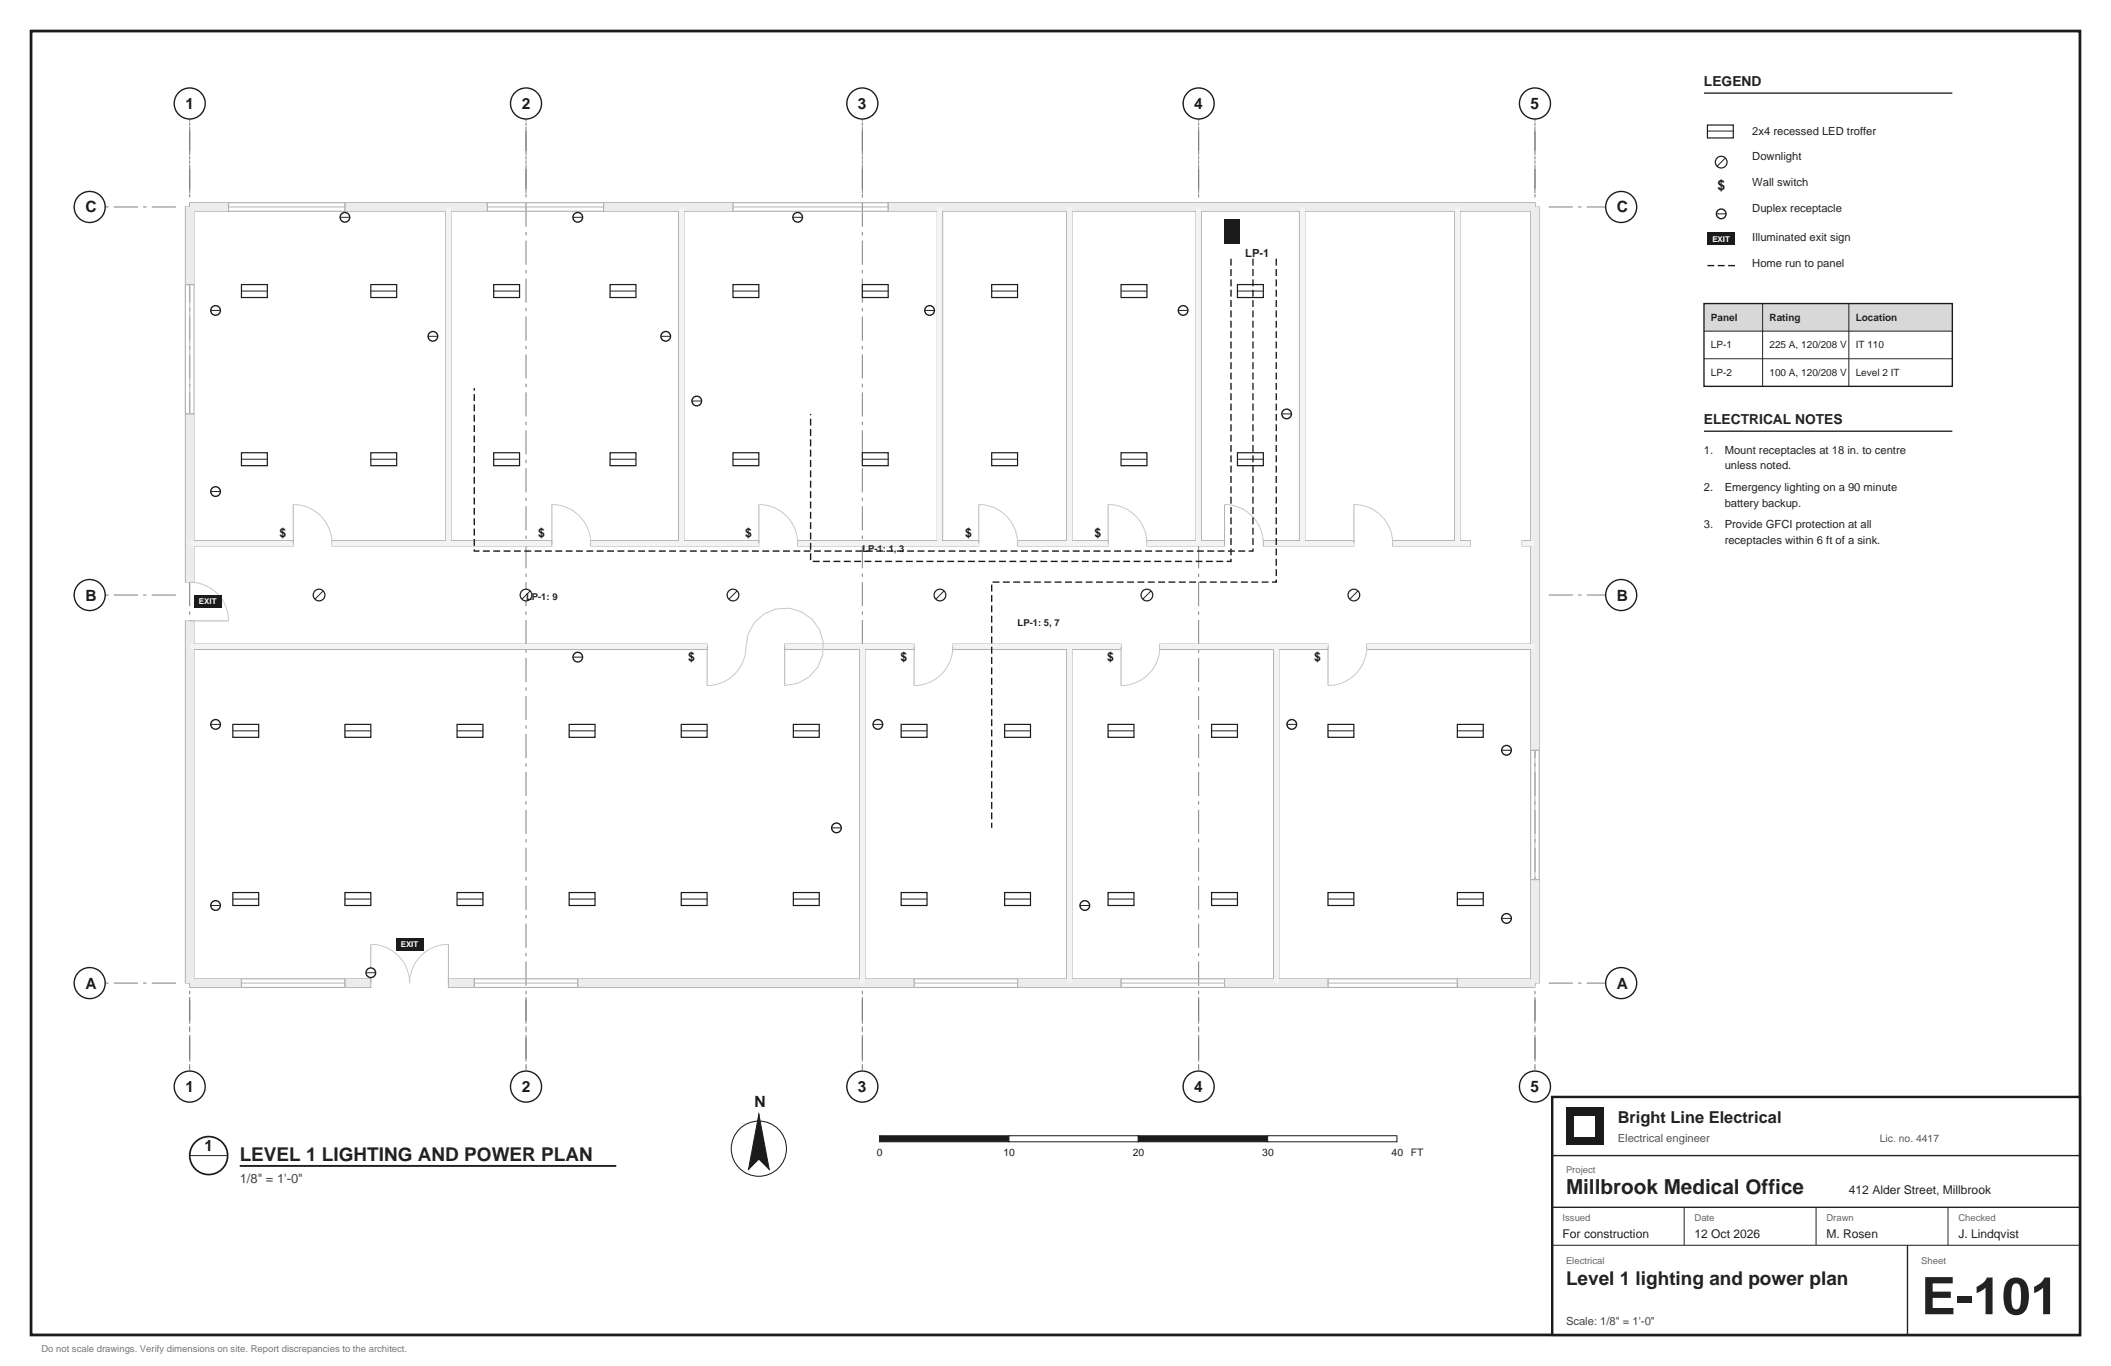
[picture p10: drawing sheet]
<svg xmlns="http://www.w3.org/2000/svg" width="432mm" height="279mm" viewBox="0 0 432 279" stroke-linecap="round" stroke-linejoin="round" font-family="sans-serif">
<path d="M6.3 6.4h419.1v266.6h-419.1z" fill="none" stroke="#1b1b1b" stroke-width=".56"/>
<path d="M38.8 224.9v-206.4" fill="none" stroke="#7d7d7d" stroke-width=".2" stroke-dasharray="4.9 1.1 .7 1.1" stroke-linecap="butt"/>
<circle cx="38.8" cy="21.2" r="3.2" fill="#fff" stroke="#1b1b1b" stroke-width=".28"/>
<path d="M38.8 39.5v-15.2" fill="none" stroke="#7d7d7d" stroke-width=".2" stroke-dasharray="4.9 1.1 .7 1.1" stroke-linecap="butt"/>
<circle cx="38.8" cy="222.2" r="3.2" fill="#fff" stroke="#1b1b1b" stroke-width=".28"/>
<path d="M38.8 203.9v15.2M107.6 224.9v-206.4" fill="none" stroke="#7d7d7d" stroke-width=".2" stroke-dasharray="4.9 1.1 .7 1.1" stroke-linecap="butt"/>
<circle cx="107.6" cy="21.2" r="3.2" fill="#fff" stroke="#1b1b1b" stroke-width=".28"/>
<path d="M107.6 39.5v-15.2" fill="none" stroke="#7d7d7d" stroke-width=".2" stroke-dasharray="4.9 1.1 .7 1.1" stroke-linecap="butt"/>
<circle cx="107.6" cy="222.2" r="3.2" fill="#fff" stroke="#1b1b1b" stroke-width=".28"/>
<path d="M107.6 203.9v15.2M176.4 224.9v-206.4" fill="none" stroke="#7d7d7d" stroke-width=".2" stroke-dasharray="4.9 1.1 .7 1.1" stroke-linecap="butt"/>
<circle cx="176.4" cy="21.2" r="3.2" fill="#fff" stroke="#1b1b1b" stroke-width=".28"/>
<path d="M176.4 39.5v-15.2" fill="none" stroke="#7d7d7d" stroke-width=".2" stroke-dasharray="4.9 1.1 .7 1.1" stroke-linecap="butt"/>
<circle cx="176.4" cy="222.2" r="3.2" fill="#fff" stroke="#1b1b1b" stroke-width=".28"/>
<path d="M176.4 203.9v15.2M245.2 224.9v-206.4" fill="none" stroke="#7d7d7d" stroke-width=".2" stroke-dasharray="4.9 1.1 .7 1.1" stroke-linecap="butt"/>
<circle cx="245.2" cy="21.2" r="3.2" fill="#fff" stroke="#1b1b1b" stroke-width=".28"/>
<path d="M245.2 39.5v-15.2" fill="none" stroke="#7d7d7d" stroke-width=".2" stroke-dasharray="4.9 1.1 .7 1.1" stroke-linecap="butt"/>
<circle cx="245.2" cy="222.2" r="3.2" fill="#fff" stroke="#1b1b1b" stroke-width=".28"/>
<path d="M245.2 203.9v15.2M314 224.9v-206.4" fill="none" stroke="#7d7d7d" stroke-width=".2" stroke-dasharray="4.9 1.1 .7 1.1" stroke-linecap="butt"/>
<circle cx="314" cy="21.2" r="3.2" fill="#fff" stroke="#1b1b1b" stroke-width=".28"/>
<path d="M314 39.5v-15.2" fill="none" stroke="#7d7d7d" stroke-width=".2" stroke-dasharray="4.9 1.1 .7 1.1" stroke-linecap="butt"/>
<circle cx="314" cy="222.2" r="3.2" fill="#fff" stroke="#1b1b1b" stroke-width=".28"/>
<path d="M36 201.1h-14.5M314 203.9v15.2" fill="none" stroke="#7d7d7d" stroke-width=".2" stroke-dasharray="4.9 1.1 .7 1.1" stroke-linecap="butt"/>
<circle cx="18.3" cy="201.1" r="3.2" fill="#fff" stroke="#1b1b1b" stroke-width=".28"/>
<path d="M316.8 201.1h11.6" fill="none" stroke="#7d7d7d" stroke-width=".2" stroke-dasharray="4.9 1.1 .7 1.1" stroke-linecap="butt"/>
<circle cx="331.6" cy="201.1" r="3.2" fill="#fff" stroke="#1b1b1b" stroke-width=".28"/>
<path d="M36 121.7h-14.5" fill="none" stroke="#7d7d7d" stroke-width=".2" stroke-dasharray="4.9 1.1 .7 1.1" stroke-linecap="butt"/>
<circle cx="18.3" cy="121.7" r="3.2" fill="#fff" stroke="#1b1b1b" stroke-width=".28"/>
<path d="M316.8 121.7h11.6" fill="none" stroke="#7d7d7d" stroke-width=".2" stroke-dasharray="4.9 1.1 .7 1.1" stroke-linecap="butt"/>
<circle cx="331.6" cy="121.7" r="3.2" fill="#fff" stroke="#1b1b1b" stroke-width=".28"/>
<path d="M36 42.3h-14.5" fill="none" stroke="#7d7d7d" stroke-width=".2" stroke-dasharray="4.9 1.1 .7 1.1" stroke-linecap="butt"/>
<circle cx="18.3" cy="42.3" r="3.2" fill="#fff" stroke="#1b1b1b" stroke-width=".28"/>
<path d="M316.8 42.3h11.6" fill="none" stroke="#7d7d7d" stroke-width=".2" stroke-dasharray="4.9 1.1 .7 1.1" stroke-linecap="butt"/>
<circle cx="331.6" cy="42.3" r="3.2" fill="#fff" stroke="#1b1b1b" stroke-width=".28"/>
<g fill="none" stroke="#b4b4b4" stroke-width=".21">
<path d="M37.9 42.3h1.8v15.9h-1.8zM38.8 41.4h7.9v1.8h-7.9zM70.6 41.4h29.1v1.8h-29.1zM91.2 42.3h1.1v68.8h-1.1zM123.5 41.4h26.4v1.8h-26.4zM138.8 42.3h1.1v68.8h-1.1zM181.7 41.4h132.3v1.8h-132.3zM191.7 42.3h1.1v68.8h-1.1zM218.2 42.3h1.1v68.8h-1.1zM244.6 42.3h1.1v68.8h-1.1zM265.8 42.3h1.1v68.8h-1.1zM297.5 42.3h1.2v68.8h-1.2z"/>
<path d="M313.1 42.3h1.8v111.2h-1.8zM37.9 84.7h1.8v34.4h-1.8zM38.8 110.6h21.2v1.1h-21.2zM67.9 110.6h45v1.1h-45zM120.8 110.6h34.4v1.1h-34.4zM163.2 110.6h37v1.1h-37zM208.1 110.6h18.6v1.1h-18.6zM234.6 110.6h15.9v1.1h-15.9zM258.4 110.6h18.5v1.1h-18.5zM284.9 110.6h15.8v1.1h-15.8zM311.3 110.6h2.7v1.1h-2.7zM37.9 127h1.8v74.1h-1.8z"/>
<path d="M38.8 131.7h105.8v1.1h-105.8zM160.5 131.7h26.5v1.1h-26.5zM175.8 132.3h1.1v68.8h-1.1zM194.9 131.7h34.4v1.1h-34.4zM218.2 132.3h1.1v68.8h-1.1zM237.2 131.7h34.4v1.1h-34.4zM260.5 132.3h1.1v68.8h-1.1zM279.6 131.7h34.4v1.1h-34.4zM313.1 179.9h1.8v21.2h-1.8zM38.8 200.2h10.6v1.8h-10.6zM70.6 200.2h5.2v1.8h-5.2zM91.7 200.2h5.3v1.8h-5.3z"/>
<path d="M118.2 200.2h68.8v1.8h-68.8zM208.1 200.2h21.2v1.8h-21.2zM250.5 200.2h21.1v1.8h-21.1zM298.1 200.2h15.9v1.8h-15.9z"/>
</g>
<g fill="#ececec">
<path d="M38.9 200.3h10.4v1.6h-10.4z"/>
<path d="M70.7 200.3h5v1.6h-5z"/>
<path d="M91.8 200.3h5.1v1.6h-5.1z"/>
<path d="M118.3 200.3h68.6v1.6h-68.6z"/>
<path d="M208.2 200.3h21v1.6h-21z"/>
<path d="M250.6 200.3h20.9v1.6h-20.9z"/>
<path d="M298.2 200.3h15.7v1.6h-15.7z"/>
<path d="M38.9 41.6h7.7v1.5h-7.7z"/>
<path d="M70.7 41.6h28.9v1.5h-28.9z"/>
<path d="M123.6 41.6h26.2v1.5h-26.2z"/>
<path d="M181.8 41.6h132.1v1.5h-132.1z"/>
<path d="M38 127.1h1.6v73.9h-1.6z"/>
<path d="M38 84.8h1.6v34.2h-1.6z"/>
<path d="M38 42.4h1.6v15.7h-1.6z"/>
<path d="M313.2 180h1.6v21h-1.6z"/>
<path d="M313.2 42.4h1.6v111h-1.6z"/>
</g>
<g fill="#f3f3f3">
<path d="M38.9 131.8h105.6v.9h-105.6z"/>
<path d="M160.6 131.8h26.3v.9h-26.3z"/>
<path d="M195 131.8h34.2v.9h-34.2z"/>
<path d="M237.3 131.8h34.2v.9h-34.2z"/>
<path d="M279.7 131.8h34.2v.9h-34.2z"/>
<path d="M38.9 110.7h21v.9h-21z"/>
<path d="M68 110.7h44.8v.9h-44.8z"/>
<path d="M120.9 110.7h34.2v.9h-34.2z"/>
<path d="M163.3 110.7h36.8v.9h-36.8z"/>
<path d="M208.2 110.7h18.4v.9h-18.4z"/>
<path d="M234.7 110.7h15.7v.9h-15.7z"/>
<path d="M258.5 110.7h18.3v.9h-18.3z"/>
<path d="M285 110.7h15.6v.9h-15.6z"/>
<path d="M311.4 110.7h2.5v.9h-2.5z"/>
<path d="M175.9 132.4h.9v68.6h-.9z"/>
<path d="M218.3 132.4h.9v68.6h-.9z"/>
<path d="M260.6 132.4h.9v68.6h-.9z"/>
<path d="M91.3 42.4h.9v68.6h-.9z"/>
<path d="M138.9 42.4h.9v68.6h-.9z"/>
<path d="M191.8 42.4h.9v68.6h-.9z"/>
<path d="M218.3 42.4h.9v68.6h-.9z"/>
<path d="M244.7 42.4h.9v68.6h-.9z"/>
<path d="M265.9 42.4h.9v68.6h-.9z"/>
<path d="M297.6 42.4h.9v68.6h-.9z"/>
</g>
<path d="M37.9 58.2h1.8v26.5h-1.8zM46.7 41.4h23.9v1.8h-23.9zM99.7 41.4h23.8v1.8h-23.8zM149.9 41.4h31.8v1.8h-31.8zM313.1 153.5h1.8v26.4h-1.8zM49.4 200.2h21.2v1.8h-21.2zM97 200.2h21.2v1.8h-21.2zM187 200.2h21.1v1.8h-21.1zM229.3 200.2h21.2v1.8h-21.2zM271.6 200.2h26.5v1.8h-26.5z" fill="none" stroke="#b4b4b4" stroke-width=".25"/>
<g fill="none" stroke="#b4b4b4" stroke-width=".2">
<path d="M38.8 58.2v26.5M46.7 42.3h23.9M99.7 42.3h23.8M149.9 42.3h31.8M60 103.2v7.9M112.9 103.2v7.9M155.2 103.2v7.9M200.2 103.2v7.9M226.7 103.2v7.9M250.5 103.2v7.9M276.9 103.2v7.9M38.8 127h7.9"/>
<path d="M144.6 132.3v7.9M160.5 132.3v7.9M187 132.3v7.9M229.3 132.3v7.9M271.6 132.3v7.9M314 153.5v26.4M75.8 193.1v8M91.7 193.1v8M49.4 201.1h21.2M97 201.1h21.2M187 201.1h21.1M229.3 201.1h21.2"/>
<path d="M271.6 201.1h26.5"/>
</g>
<g fill="none" stroke="#c8c8c8" stroke-width=".2">
<path d="M38.8 119.1a7.9 7.9 0 0 1 7.9 7.9M60 103.2a7.9 7.9 0 0 1 7.9 7.9M112.9 103.2a7.9 7.9 0 0 1 7.9 7.9M155.2 103.2a7.9 7.9 0 0 1 8 7.9M200.2 103.2a7.9 7.9 0 0 1 7.9 7.9M226.7 103.2a7.9 7.9 0 0 1 7.9 7.9M250.5 103.2a7.9 7.9 0 0 1 7.9 7.9M276.9 103.2a7.9 7.9 0 0 1 8 7.9M194.9 132.3a7.9 7.9 0 0 1-7.9 7.9M237.2 132.3a7.9 7.9 0 0 1-7.9 7.9M279.6 132.3a7.9 7.9 0 0 1-8 7.9M144.6 140.2a7.9 7.9 0 0 0 8-7.9 7.9 7.9 0 0 1 7.9-7.9 7.9 7.9 0 0 1 8 7.9 7.9 7.9 0 0 1-8 7.9"/>
<path d="M75.8 193.1a7.9 7.9 0 0 1 8 8 7.9 7.9 0 0 1 7.9-8"/>
</g>
<path d="M47.6 182.6h5.3v2.6h-5.3z" fill="#fff" stroke="#1b1b1b" stroke-width=".25"/>
<path d="M47.6 183.9h5.3" fill="none" stroke="#222" stroke-width=".2"/>
<path d="M47.6 148.2h5.3v2.6h-5.3z" fill="#fff" stroke="#1b1b1b" stroke-width=".25"/>
<path d="M47.6 149.5h5.3" fill="none" stroke="#222" stroke-width=".2"/>
<path d="M70.6 182.6h5.2v2.6h-5.2z" fill="#fff" stroke="#1b1b1b" stroke-width=".25"/>
<path d="M70.6 183.9h5.2" fill="none" stroke="#222" stroke-width=".2"/>
<path d="M70.6 148.2h5.2v2.6h-5.2z" fill="#fff" stroke="#1b1b1b" stroke-width=".25"/>
<path d="M70.6 149.5h5.2" fill="none" stroke="#222" stroke-width=".2"/>
<path d="M93.5 182.6h5.3v2.6h-5.3z" fill="#fff" stroke="#1b1b1b" stroke-width=".25"/>
<path d="M93.5 183.9h5.3" fill="none" stroke="#222" stroke-width=".2"/>
<path d="M93.5 148.2h5.3v2.6h-5.3z" fill="#fff" stroke="#1b1b1b" stroke-width=".25"/>
<path d="M93.5 149.5h5.3" fill="none" stroke="#222" stroke-width=".2"/>
<path d="M116.4 182.6h5.3v2.6h-5.3z" fill="#fff" stroke="#1b1b1b" stroke-width=".25"/>
<path d="M116.4 183.9h5.3" fill="none" stroke="#222" stroke-width=".2"/>
<path d="M116.4 148.2h5.3v2.6h-5.3z" fill="#fff" stroke="#1b1b1b" stroke-width=".25"/>
<path d="M116.4 149.5h5.3" fill="none" stroke="#222" stroke-width=".2"/>
<path d="M139.3 182.6h5.3v2.6h-5.3z" fill="#fff" stroke="#1b1b1b" stroke-width=".25"/>
<path d="M139.3 183.9h5.3" fill="none" stroke="#222" stroke-width=".2"/>
<path d="M139.3 148.2h5.3v2.6h-5.3z" fill="#fff" stroke="#1b1b1b" stroke-width=".25"/>
<path d="M139.3 149.5h5.3" fill="none" stroke="#222" stroke-width=".2"/>
<path d="M162.3 182.6h5.3v2.6h-5.3z" fill="#fff" stroke="#1b1b1b" stroke-width=".25"/>
<path d="M162.3 183.9h5.3" fill="none" stroke="#222" stroke-width=".2"/>
<path d="M162.3 148.2h5.3v2.6h-5.3z" fill="#fff" stroke="#1b1b1b" stroke-width=".25"/>
<path d="M162.3 149.5h5.3" fill="none" stroke="#222" stroke-width=".2"/>
<path d="M184.3 182.6h5.3v2.6h-5.3z" fill="#fff" stroke="#1b1b1b" stroke-width=".25"/>
<path d="M184.3 183.9h5.3" fill="none" stroke="#222" stroke-width=".2"/>
<path d="M184.3 148.2h5.3v2.6h-5.3z" fill="#fff" stroke="#1b1b1b" stroke-width=".25"/>
<path d="M184.3 149.5h5.3" fill="none" stroke="#222" stroke-width=".2"/>
<path d="M205.5 182.6h5.3v2.6h-5.3z" fill="#fff" stroke="#1b1b1b" stroke-width=".25"/>
<path d="M205.5 183.9h5.3" fill="none" stroke="#222" stroke-width=".2"/>
<path d="M205.5 148.2h5.3v2.6h-5.3z" fill="#fff" stroke="#1b1b1b" stroke-width=".25"/>
<path d="M205.5 149.5h5.3" fill="none" stroke="#222" stroke-width=".2"/>
<path d="M226.7 182.6h5.3v2.6h-5.3z" fill="#fff" stroke="#1b1b1b" stroke-width=".25"/>
<path d="M226.7 183.9h5.3" fill="none" stroke="#222" stroke-width=".2"/>
<path d="M226.7 148.2h5.3v2.6h-5.3z" fill="#fff" stroke="#1b1b1b" stroke-width=".25"/>
<path d="M226.7 149.5h5.3" fill="none" stroke="#222" stroke-width=".2"/>
<path d="M247.8 182.6h5.3v2.6h-5.3z" fill="#fff" stroke="#1b1b1b" stroke-width=".25"/>
<path d="M247.8 183.9h5.3" fill="none" stroke="#222" stroke-width=".2"/>
<path d="M247.8 148.2h5.3v2.6h-5.3z" fill="#fff" stroke="#1b1b1b" stroke-width=".25"/>
<path d="M247.8 149.5h5.3" fill="none" stroke="#222" stroke-width=".2"/>
<path d="M271.6 182.6h5.3v2.6h-5.3z" fill="#fff" stroke="#1b1b1b" stroke-width=".25"/>
<path d="M271.6 183.9h5.3" fill="none" stroke="#222" stroke-width=".2"/>
<path d="M271.6 148.2h5.3v2.6h-5.3z" fill="#fff" stroke="#1b1b1b" stroke-width=".25"/>
<path d="M271.6 149.5h5.3" fill="none" stroke="#222" stroke-width=".2"/>
<path d="M298.1 182.6h5.3v2.6h-5.3z" fill="#fff" stroke="#1b1b1b" stroke-width=".25"/>
<path d="M298.1 183.9h5.3" fill="none" stroke="#222" stroke-width=".2"/>
<path d="M298.1 148.2h5.3v2.6h-5.3z" fill="#fff" stroke="#1b1b1b" stroke-width=".25"/>
<path d="M298.1 149.5h5.3" fill="none" stroke="#222" stroke-width=".2"/>
<path d="M49.4 92.6h5.3v2.6h-5.3z" fill="#fff" stroke="#1b1b1b" stroke-width=".25"/>
<path d="M49.4 93.9h5.3" fill="none" stroke="#222" stroke-width=".2"/>
<path d="M49.4 58.2h5.3v2.7h-5.3z" fill="#fff" stroke="#1b1b1b" stroke-width=".25"/>
<path d="M49.4 59.5h5.3" fill="none" stroke="#222" stroke-width=".2"/>
<path d="M75.8 92.6h5.3v2.6h-5.3z" fill="#fff" stroke="#1b1b1b" stroke-width=".25"/>
<path d="M75.8 93.9h5.3" fill="none" stroke="#222" stroke-width=".2"/>
<path d="M75.8 58.2h5.3v2.7h-5.3z" fill="#fff" stroke="#1b1b1b" stroke-width=".25"/>
<path d="M75.8 59.5h5.3" fill="none" stroke="#222" stroke-width=".2"/>
<path d="M101 92.6h5.3v2.6h-5.3z" fill="#fff" stroke="#1b1b1b" stroke-width=".25"/>
<path d="M101 93.9h5.3" fill="none" stroke="#222" stroke-width=".2"/>
<path d="M101 58.2h5.3v2.7h-5.3z" fill="#fff" stroke="#1b1b1b" stroke-width=".25"/>
<path d="M101 59.5h5.3" fill="none" stroke="#222" stroke-width=".2"/>
<path d="M124.8 92.6h5.3v2.6h-5.3z" fill="#fff" stroke="#1b1b1b" stroke-width=".25"/>
<path d="M124.8 93.9h5.3" fill="none" stroke="#222" stroke-width=".2"/>
<path d="M124.8 58.2h5.3v2.7h-5.3z" fill="#fff" stroke="#1b1b1b" stroke-width=".25"/>
<path d="M124.8 59.5h5.3" fill="none" stroke="#222" stroke-width=".2"/>
<path d="M149.9 92.6h5.3v2.6h-5.3z" fill="#fff" stroke="#1b1b1b" stroke-width=".25"/>
<path d="M149.9 93.9h5.3" fill="none" stroke="#222" stroke-width=".2"/>
<path d="M149.9 58.2h5.3v2.7h-5.3z" fill="#fff" stroke="#1b1b1b" stroke-width=".25"/>
<path d="M149.9 59.5h5.3" fill="none" stroke="#222" stroke-width=".2"/>
<path d="M176.4 92.6h5.3v2.6h-5.3z" fill="#fff" stroke="#1b1b1b" stroke-width=".25"/>
<path d="M176.4 93.9h5.3" fill="none" stroke="#222" stroke-width=".2"/>
<path d="M176.4 58.2h5.3v2.7h-5.3z" fill="#fff" stroke="#1b1b1b" stroke-width=".25"/>
<path d="M176.4 59.5h5.3" fill="none" stroke="#222" stroke-width=".2"/>
<path d="M202.8 92.6h5.3v2.6h-5.3z" fill="#fff" stroke="#1b1b1b" stroke-width=".25"/>
<path d="M202.8 93.9h5.3" fill="none" stroke="#222" stroke-width=".2"/>
<path d="M202.8 58.2h5.3v2.7h-5.3z" fill="#fff" stroke="#1b1b1b" stroke-width=".25"/>
<path d="M202.8 59.5h5.3" fill="none" stroke="#222" stroke-width=".2"/>
<path d="M229.3 92.6h5.3v2.6h-5.3z" fill="#fff" stroke="#1b1b1b" stroke-width=".25"/>
<path d="M229.3 93.9h5.3" fill="none" stroke="#222" stroke-width=".2"/>
<path d="M229.3 58.2h5.3v2.7h-5.3z" fill="#fff" stroke="#1b1b1b" stroke-width=".25"/>
<path d="M229.3 59.5h5.3" fill="none" stroke="#222" stroke-width=".2"/>
<path d="M253.1 92.6h5.3v2.6h-5.3z" fill="#fff" stroke="#1b1b1b" stroke-width=".25"/>
<path d="M253.1 93.9h5.3" fill="none" stroke="#222" stroke-width=".2"/>
<path d="M253.1 58.2h5.3v2.7h-5.3z" fill="#fff" stroke="#1b1b1b" stroke-width=".25"/>
<path d="M253.1 59.5h5.3" fill="none" stroke="#222" stroke-width=".2"/>
<circle cx="65.3" cy="121.7" r="1.2" fill="#fff" stroke="#1b1b1b" stroke-width=".25"/>
<path d="M66.1 120.9l-1.7 1.7" fill="none" stroke="#222" stroke-width=".2"/>
<circle cx="107.6" cy="121.7" r="1.2" fill="#fff" stroke="#1b1b1b" stroke-width=".25"/>
<path d="M108.4 120.9l-1.6 1.7" fill="none" stroke="#222" stroke-width=".2"/>
<circle cx="149.9" cy="121.7" r="1.2" fill="#fff" stroke="#1b1b1b" stroke-width=".25"/>
<path d="M150.8 120.9l-1.7 1.7" fill="none" stroke="#222" stroke-width=".2"/>
<circle cx="192.3" cy="121.7" r="1.2" fill="#fff" stroke="#1b1b1b" stroke-width=".25"/>
<path d="M193.1 120.9l-1.7 1.7" fill="none" stroke="#222" stroke-width=".2"/>
<circle cx="234.6" cy="121.7" r="1.2" fill="#fff" stroke="#1b1b1b" stroke-width=".25"/>
<path d="M235.4 120.9l-1.6 1.7" fill="none" stroke="#222" stroke-width=".2"/>
<circle cx="276.9" cy="121.7" r="1.2" fill="#fff" stroke="#1b1b1b" stroke-width=".25"/>
<path d="M277.8 120.9l-1.7 1.7" fill="none" stroke="#222" stroke-width=".2"/>
<circle cx="44.1" cy="185.2" r=".99" fill="#fff" stroke="#1b1b1b" stroke-width=".28"/>
<path d="M43.1 185.2h2" fill="none" stroke="#222" stroke-width=".2"/>
<circle cx="44.1" cy="148.2" r=".99" fill="#fff" stroke="#1b1b1b" stroke-width=".28"/>
<path d="M43.1 148.2h2" fill="none" stroke="#222" stroke-width=".2"/>
<circle cx="75.8" cy="199" r=".99" fill="#fff" stroke="#1b1b1b" stroke-width=".28"/>
<path d="M74.9 199h1.9" fill="none" stroke="#222" stroke-width=".2"/>
<circle cx="118.2" cy="134.4" r=".99" fill="#fff" stroke="#1b1b1b" stroke-width=".28"/>
<path d="M117.2 134.4h2" fill="none" stroke="#222" stroke-width=".2"/>
<circle cx="171.1" cy="169.3" r=".99" fill="#fff" stroke="#1b1b1b" stroke-width=".28"/>
<path d="M170.1 169.3h2" fill="none" stroke="#222" stroke-width=".2"/>
<circle cx="179.6" cy="148.2" r=".99" fill="#fff" stroke="#1b1b1b" stroke-width=".28"/>
<path d="M178.6 148.2h2" fill="none" stroke="#222" stroke-width=".2"/>
<circle cx="221.9" cy="185.2" r=".99" fill="#fff" stroke="#1b1b1b" stroke-width=".28"/>
<path d="M220.9 185.2h2" fill="none" stroke="#222" stroke-width=".2"/>
<circle cx="264.2" cy="148.2" r=".99" fill="#fff" stroke="#1b1b1b" stroke-width=".28"/>
<path d="M263.2 148.2h2" fill="none" stroke="#222" stroke-width=".2"/>
<circle cx="308.2" cy="153.5" r=".99" fill="#fff" stroke="#1b1b1b" stroke-width=".28"/>
<path d="M307.2 153.5h1.9" fill="none" stroke="#222" stroke-width=".2"/>
<circle cx="308.2" cy="187.9" r=".99" fill="#fff" stroke="#1b1b1b" stroke-width=".28"/>
<path d="M307.2 187.9h1.9" fill="none" stroke="#222" stroke-width=".2"/>
<circle cx="44.1" cy="100.5" r=".99" fill="#fff" stroke="#1b1b1b" stroke-width=".28"/>
<path d="M43.1 100.5h2" fill="none" stroke="#222" stroke-width=".2"/>
<circle cx="44.1" cy="63.5" r=".99" fill="#fff" stroke="#1b1b1b" stroke-width=".28"/>
<path d="M43.1 63.5h2" fill="none" stroke="#222" stroke-width=".2"/>
<circle cx="88.5" cy="68.8" r=".99" fill="#fff" stroke="#1b1b1b" stroke-width=".28"/>
<path d="M87.6 68.8h1.9" fill="none" stroke="#222" stroke-width=".2"/>
<circle cx="136.2" cy="68.8" r=".99" fill="#fff" stroke="#1b1b1b" stroke-width=".28"/>
<path d="M135.2 68.8h2" fill="none" stroke="#222" stroke-width=".2"/>
<circle cx="142.5" cy="82" r=".99" fill="#fff" stroke="#1b1b1b" stroke-width=".28"/>
<path d="M141.5 82h2" fill="none" stroke="#222" stroke-width=".2"/>
<circle cx="190.1" cy="63.5" r=".99" fill="#fff" stroke="#1b1b1b" stroke-width=".28"/>
<path d="M189.2 63.5h1.9" fill="none" stroke="#222" stroke-width=".2"/>
<circle cx="242" cy="63.5" r=".99" fill="#fff" stroke="#1b1b1b" stroke-width=".28"/>
<path d="M241 63.5h2" fill="none" stroke="#222" stroke-width=".2"/>
<circle cx="263.2" cy="84.7" r=".99" fill="#fff" stroke="#1b1b1b" stroke-width=".28"/>
<path d="M262.2 84.7h2" fill="none" stroke="#222" stroke-width=".2"/>
<circle cx="70.6" cy="44.4" r=".99" fill="#fff" stroke="#1b1b1b" stroke-width=".28"/>
<path d="M69.6 44.4h1.9" fill="none" stroke="#222" stroke-width=".2"/>
<circle cx="118.2" cy="44.4" r=".99" fill="#fff" stroke="#1b1b1b" stroke-width=".28"/>
<path d="M117.2 44.4h2" fill="none" stroke="#222" stroke-width=".2"/>
<circle cx="163.2" cy="44.4" r=".99" fill="#fff" stroke="#1b1b1b" stroke-width=".28"/>
<path d="M162.2 44.4h1.9" fill="none" stroke="#222" stroke-width=".2"/>
<path d="M250.5 44.8h3.1v4.9h-3.1z" fill="#1b1b1b"/>
<path d="M251.8 52.9v61.9h-86v-30.1M256.3 52.9v59.8h-159.3v-33.3M261.1 52.9v66.2h-58.3v50.2" fill="none" stroke="#1b1b1b" stroke-width=".28" stroke-dasharray="1.4 .7" stroke-linecap="butt"/>
<g fill="#1b1b1b">
<path d="M81 191.9h5.6v2.5h-5.6z"/>
<path d="M39.7 121.8h5.6v2.5h-5.6z"/>
</g>
<circle cx="42.7" cy="236.4" r="3.9" fill="none" stroke="#1b1b1b" stroke-width=".35"/>
<path d="M38.8 236.4h7.8" fill="none" stroke="#222" stroke-width=".2"/>
<path d="M49 238.5h77.1" fill="none" stroke="#222" stroke-width=".39"/>
<circle cx="155.2" cy="234.9" r="5.6" fill="none" stroke="#1b1b1b" stroke-width=".21"/>
<g fill="#1b1b1b" stroke="#1b1b1b" stroke-width=".2">
<path d="M155.2 227.9l2.1 11.3-2.1-2.1-2.1 2.1z"/>
<path d="M179.9 232.3h26.5v1.2h-26.5z"/>
</g>
<path d="M206.4 232.3h26.4v1.2h-26.4z" fill="#fff" stroke="#1b1b1b" stroke-width=".2"/>
<path d="M232.8 232.3h26.5v1.2h-26.5z" fill="#1b1b1b" stroke="#1b1b1b" stroke-width=".2"/>
<path d="M259.3 232.3h26.5v1.2h-26.5z" fill="#fff" stroke="#1b1b1b" stroke-width=".2"/>
<path d="M348.5 19.1h50.8" fill="none" stroke="#222" stroke-width=".28"/>
<path d="M349.2 25.6h5.3v2.6h-5.3z" fill="#fff" stroke="#1b1b1b" stroke-width=".25"/>
<path d="M349.2 26.8h5.3" fill="none" stroke="#222" stroke-width=".2"/>
<circle cx="352.1" cy="33.2" r="1.2" fill="#fff" stroke="#1b1b1b" stroke-width=".25"/>
<path d="M352.9 32.3l-1.7 1.7" fill="none" stroke="#222" stroke-width=".2"/>
<circle cx="352.1" cy="43.7" r=".99" fill="#fff" stroke="#1b1b1b" stroke-width=".28"/>
<path d="M351.1 43.7h2" fill="none" stroke="#222" stroke-width=".2"/>
<path d="M349.2 47.6h5.7v2.5h-5.7z" fill="#1b1b1b"/>
<path d="M349.2 54.3h5.7" fill="none" stroke="#1b1b1b" stroke-width=".28" stroke-dasharray="1.4 .7" stroke-linecap="butt"/>
<path d="M348.5 62.1h50.8v5.6h-50.8z" fill="#d8d8d8"/>
<path d="M348.5 62.1h50.8v16.9h-50.8z" fill="none" stroke="#1b1b1b" stroke-width=".28"/>
<path d="M348.5 67.7h50.8M348.5 73.4h50.8M360.5 62.1v16.9M378.2 62.1v16.9" fill="none" stroke="#222" stroke-width=".2"/>
<path d="M348.5 88.2h50.8" fill="none" stroke="#222" stroke-width=".28"/>
<path d="M317.5 224.4h107.9v48.6h-107.9z" fill="#fff" stroke="#1b1b1b" stroke-width=".49"/>
<path d="M317.5 236.4h107.9" fill="none" stroke="#222" stroke-width=".28"/>
<path d="M320.3 226.5h7.8v7.7h-7.8z" fill="#1b1b1b"/>
<path d="M322.1 228.2h4.2v4.3h-4.2z" fill="#fff"/>
<path d="M317.5 246.9h107.9M390.2 254.7v18.3" fill="none" stroke="#222" stroke-width=".28"/>
<path d="M317.5 254.7h107.9M344.5 246.9v7.8M371.5 246.9v7.8M398.5 246.9v7.8" fill="none" stroke="#222" stroke-width=".2"/>
<text font-size="10.6" fill="#222" x="393" y="268.8">E-101</text>
<text font-size="4.2" fill="#222" x="320.3" y="244.1">Millbrook Medical Office</text>
<g font-size="3.9" fill="#222">
<text x="49" y="237.4">LEVEL 1 LIGHTING AND POWER PLAN</text>
<text x="320.3" y="262.8">Level 1 lighting and power plan</text>
</g>
<text font-size="3.4" fill="#222" x="330.9" y="229.7">Bright Line Electrical</text>
<g font-size="3.2" fill="#1b1b1b">
<text x="37.9" y="22.3">1</text>
<text x="106.7" y="22.3">2</text>
<text x="175.5" y="22.3">3</text>
<text x="244.3" y="22.3">4</text>
<text x="313.1" y="22.3">5</text>
<text x="17.5" y="43.5">C</text>
<text x="330.7" y="43.5">C</text>
<text x="17.5" y="122.8">B</text>
<text x="330.7" y="122.8">B</text>
<text x="17.5" y="202.2">A</text>
<text x="330.7" y="202.2">A</text>
<text x="37.9" y="223.4">1</text>
<text x="106.7" y="223.4">2</text>
<text x="154.3" y="226.5">N</text>
<text x="175.5" y="223.4">3</text>
<text x="244.3" y="223.4">4</text>
<text x="313.1" y="223.4">5</text>
<text x="41.8" y="235.5">1</text>
</g>
<g font-size="2.8" fill="#222">
<text x="348.5" y="17.6">LEGEND</text>
<text x="348.5" y="86.8">ELECTRICAL NOTES</text>
</g>
<text font-size="2.8" fill="#1b1b1b" x="351.3" y="38.8">$</text>
<text font-size="2.6" fill="#444" x="49" y="242">1/8&quot; = 1'-0&quot;</text>
<g font-size="2.5" fill="#1b1b1b">
<text x="57.2" y="109.8">$</text>
<text x="110.1" y="109.8">$</text>
<text x="152.4" y="109.8">$</text>
<text x="197.4" y="109.8">$</text>
<text x="223.9" y="109.8">$</text>
<text x="140.8" y="135.2">$</text>
<text x="184.2" y="135.2">$</text>
<text x="226.5" y="135.2">$</text>
<text x="268.8" y="135.2">$</text>
</g>
<g font-size="2.5" fill="#222">
<text x="378.2" y="244.1">412 Alder Street, Millbrook</text>
<text x="319.6" y="253.3">For construction</text>
<text x="346.6" y="253.3">12 Oct 2026</text>
<text x="373.6" y="253.3">M. Rosen</text>
<text x="400.6" y="253.3">J. Lindqvist</text>
</g>
<g font-size="2.3" fill="#222">
<text x="358.4" y="27.5">2x4 recessed LED troffer</text>
<text x="358.4" y="32.8">Downlight</text>
<text x="358.4" y="38.1">Wall switch</text>
<text x="358.4" y="43.4">Duplex receptacle</text>
<text x="254.7" y="52.6">LP-1</text>
<text x="358.4" y="49.4">Illuminated exit sign</text>
<text x="358.4" y="54.7">Home run to panel</text>
<text x="348.5" y="92.8">1.</text>
<text x="352.8" y="92.8">Mount receptacles at 18 in. to centre</text>
<text x="352.8" y="96">unless noted.</text>
<text x="348.5" y="100.4">2.</text>
<text x="352.8" y="100.4">Emergency lighting on a 90 minute</text>
<text x="352.8" y="103.6">battery backup.</text>
<text x="348.5" y="108.1">3.</text>
<text x="352.8" y="108.1">Provide GFCI protection at all</text>
<text x="352.8" y="111.3">receptacles within 6 ft of a sink.</text>
</g>
<text font-size="2.3" fill="#555" x="330.9" y="233.5">Electrical engineer</text>
<text font-size="2.3" fill="#444" x="320.3" y="270.9">Scale: 1/8&quot; = 1'-0&quot;</text>
<text font-size="2.1" fill="#555" x="384.5" y="233.5">Lic. no. 4417</text>
<g font-size="2.1" fill="#1b1b1b">
<text x="179.4" y="236.4">0</text>
<text x="205.3" y="236.4">10</text>
<text x="231.7" y="236.4">20</text>
<text x="258.2" y="236.4">30</text>
<text x="284.6" y="236.4">40</text>
</g>
<text font-size="2.1" fill="#222" x="288.6" y="236.4">FT</text>
<g font-size="2" fill="#222">
<text x="350" y="65.6">Panel</text>
<text x="361.9" y="65.6">Rating</text>
<text x="379.6" y="65.6">Location</text>
<text x="350" y="71.3">LP-1</text>
<text x="361.9" y="71.3">225 A, 120/208 V</text>
<text x="379.6" y="71.3">IT 110</text>
<text x="350" y="76.9">LP-2</text>
<text x="361.9" y="76.9">100 A, 120/208 V</text>
<text x="379.6" y="76.9">Level 2 IT</text>
</g>
<g font-size="1.9" fill="#222">
<text x="176.4" y="113">LP-1: 1, 3</text>
<text x="107.6" y="122.8">LP-1: 9</text>
<text x="208.1" y="128.1">LP-1: 5, 7</text>
</g>
<g font-size="1.9" fill="#666">
<text x="320.3" y="239.9">Project</text>
<text x="319.6" y="249.8">Issued</text>
<text x="346.6" y="249.8">Date</text>
<text x="373.6" y="249.8">Drawn</text>
<text x="400.6" y="249.8">Checked</text>
<text x="320.3" y="258.6">Electrical</text>
<text x="393" y="258.6">Sheet</text>
</g>
<text font-size="1.9" fill="#777" x="8.5" y="276.6">Do not scale drawings. Verify dimensions on site. Report discrepancies to the architect.</text>
<g font-size="1.6" fill="#fff">
<text x="350.3" y="49.5">EXIT</text>
<text x="40.7" y="123.6">EXIT</text>
<text x="82" y="193.7">EXIT</text>
</g>
</svg>
